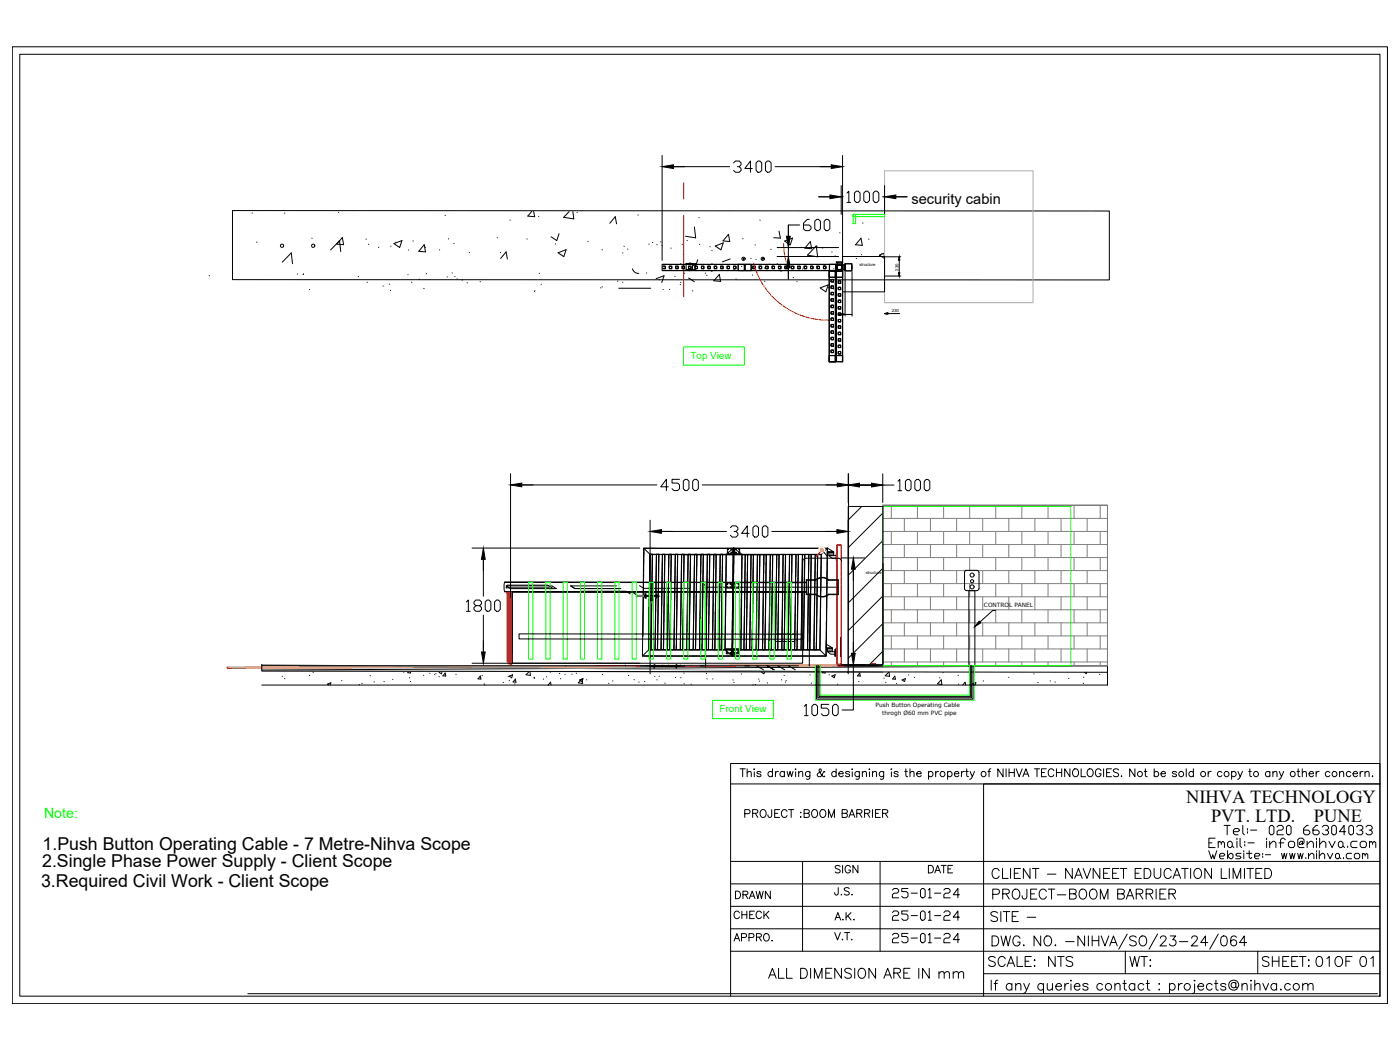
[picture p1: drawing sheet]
<svg xmlns="http://www.w3.org/2000/svg" width="1219mm" height="914mm" viewBox="0 0 1219 914" stroke-linecap="round" stroke-linejoin="round" font-family="sans-serif">
<!-- layer: 0 -->
<g fill="none" stroke="#000" stroke-width=".87">
<path d="M11 41h1197v833h-1197zM17 47h1185v821h-1185zM577 135v92M734 135v92M586 145h49M639 142l1-2h4l1 2v1l-1 2h-2M644 145l1 2v1l-1 2h-4l-1-2M655 147h-6l5-7v10M658 142l2-2h2l1 2v6l-1 2h-2l-2-2zM667 142l1-2h2l2 2v6l-2 2h-2l-1-2zM675 145h49M713 171h10"/>
<path d="M733 162v25M733 171h1M738 168l1-2v10M738 176h3M744 168l2-2h1l2 2v7l-2 1h-1l-2-1zM752 168l2-2h2l1 2v7l-1 1h-2l-2-1zM760 168l2-2h2l1 2v7l-1 1h-2l-2-1zM769 171h1M770 162v25M780 171h10M202 183l764 1v60h-764zM220 185v1"/>
<path d="M248 186h.1M295 185h.1M388 187v1M444 192h.1M463 184l-3 4 6 1-1-5M469 188v1M496 184l-5 5 9 2-1-7M498 190h.1M502 185h1M531 194l5-5 1 6M556 187h.1M605 198l1 9"/>
<path d="M609 189v1M662 192h.1M687 196v10v-10h9M705 191h-2l-3 3v5l1 2h4l1-2v-1l-1-2h-5M711 191h2l1 2v6l-1 2h-2l-1-2v-6zM718 193l1-2h2l2 2v6l-2 2h-2l-1-2zM751 194h1M223 211h1M272 207v1M288 218l8-8 1 9M293 213l5-6 1 6h-6M319 208h.1"/>
<path d="M321 213h.1M330 215v1M340 214v1M343 212l7-3-2 7-5-4M345 211h.1M356 218h.1M360 210h.1M369 213l2 6h-6zM370 215h1M383 218h.1M391 208h.1M395 212h.1"/>
<path d="M409 220h.1M433 207h.1M436 220h.1M441 219l1 7M441 219l-5 6M459 208h.1M484 212h.1M487 204l-2 6-5-4M512 210v1M524 217l1 1M543 214l1 1M547 217h.1"/>
<path d="M565 212v1M568 211h.1M572 213h.1M575 210l1 1M576 214h1M584 216h.1M594 213h.1M597 206l9 1M598 209v1M609 213h.1M618 215h.1M620 218h.1"/>
<path d="M623 214l7-2-2 6zM634 204l2 6h-6zM647 208h.1M658 213h.1M671 217h1M677 216h53M678 201l2 6h-6M683 210l7-3-2 6zM687 216v7M706 210l1 7-6-1 5-6M711 214l1 10-9-2zM712 215h.1"/>
<path d="M716 216h.1M724 219l1 1M731 203h1M750 207l1 7-6-1zM756 208h1M182 240h.1M246 228l8-8 1 10M259 239h.1M264 239h.1M355 239h.1M371 238h1M394 238h.1"/>
<path d="M470 238h.1M486 220l5 4 2-7-7 3M542 220h.1M551 234a5 5 0 0 0 5 4M563 238h.1M577 230h151v6h-151zM577 233v1h1M577 232h2M577 233l1 1M578 230h19M578 235l19 1M578 234h1"/>
<path d="M579 232h.1M579 233v1M579 233h.1M583 234v-1v1M584 234h.1M584 232h-1v1M585 232h-1h1M585 233l-1 1M585 233v1h-1M588 233l1 1M589 233v1M589 232h-1v1"/>
<path d="M589 234h1M589 232h1M590 232h1M590 233v1M591 233v1h-1M593 230h.1M594 232l1 2M595 234h.1M595 221v1M595 232h-1v2h1M596 232h.1M596 233v1"/>
<path d="M596 238h.1M597 230h3M597 236h3M598 229h5v6h-5zM598 230h7M598 230h.1M598 235v-1l7 1M600 232v2M600 230h5M600 236h5M600 236h.1M601 232h-1v2"/>
<path d="M601 232h1M602 233v1h-2M603 230h.1M603 230v5M605 230h3M605 230h1M605 235h1M605 236h3M605 233v1h2M606 231v1M607 232h-2v1M607 232h.1"/>
<path d="M607 233v1M608 226l-2 6-5-3M608 230h6M608 236h6M611 233v1M612 234h.1M612 232h-1v1M613 232h-1h1M613 233l-1 1M613 233v1h-1M614 230h8M614 236h8"/>
<path d="M614 238h.1M615 240h1M617 232v2M619 233v1h-2M619 233h.1M619 232h-3v2h1M620 236v1M620 230h.1M622 233v1h1M622 230h6M622 236h6M623 232h-1v1"/>
<path d="M624 232h.1M624 233v1M626 239l2 6h-6l5-6M628 233v1h1M628 230h2M628 236h2M629 232h-1v1M629 232h1M630 233l-1 1M630 233h.1M630 230h6M630 236h6"/>
<path d="M633 232l1 2M635 233v1h-1M635 233h.1M635 232h-2v2h1M636 230h37M636 236h37M636 225l-7 3M639 233v1M639 235h.1M640 232h-1v1M640 232h1M641 233v1h-1"/>
<path d="M643 230h5v6h-5zM643 235v1M643 230v1M643 231v2M643 233v2M646 232h.1M647 225h1M647 225v1M648 231h.1M648 230v1M648 235v1M648 231v2"/>
<path d="M648 233v2M649 230h5v6h-5zM649 235v1M649 230v1M649 231v2M649 233v2M654 230v1M654 225h.1M654 235v1M654 231v2M654 233v2M655 239v1"/>
<path d="M656 232v2M658 233v1h-2M658 233h.1M658 232h-3v2h1M658 226h1M663 232h-2v1M663 232h.1M663 233v1h-2v-1M664 225h1M664 225v1M666 233h.1M667 232v2"/>
<path d="M667 234h1M668 232h-1v2M669 232h-1h1M669 233v1h-1M670 230h.1M672 232v2h1M673 232h.1M673 234h1M674 230h13M674 236h13M674 232h-2v2h1M674 232h1"/>
<path d="M674 233v1M674 233h.1M675 233l-1 1M677 223h53M677 230h.1M678 232v2h2v-1M679 232h-1v2h2v-1M680 232h.1M680 236h.1M683 233h.1M684 232v2M684 234h1"/>
<path d="M685 232h-2v2h1M686 232h-1h1M686 233v1h-1M687 233v10M688 230h4M688 236h4M689 232v2h1M690 234h1M691 232h-2v2h1M691 232h.1M691 233v1M692 230h3"/>
<path d="M692 236h3M695 232v2M696 230h5M696 236h5M696 232h.1M696 232h1M697 233v1h-1M699 234h.1M700 232v2h1M701 234h1M701 230h8M701 236h8"/>
<path d="M702 232h-2v2h1M702 232h1M702 233v1M703 233v1h-1M706 232v2h1M707 234h.1M707 232h-1v2h1M708 232h.1M708 233v1M708 233h.1M709 230h8M709 236h8"/>
<path d="M712 232v2M712 232h-1v2h1M712 234h1M712 232h1M714 232h-1h1M714 233l-1 1M714 233v1h-1M717 232l1 2M717 230h11v5h7M718 231h.1M718 234h1M719 232h-2v2h1"/>
<path d="M719 232h.1M719 233v1M722 236h6v6h-6zM722 236v79h6M722 230h6v6h-6zM722 236v9M722 235l1 1M722 231v2M722 233v2M723 236l-1 1M723 230l-1 1M723 236l4 1"/>
<path d="M726 234h.1M727 223h.1M727 236v9M728 235l-11 1M728 230v1M728 231v2M728 233v2M728 236v79M728 235v1M728 231h7M728 236h6v6h-6zM728 228h6v1h-6z"/>
<path d="M729 236v9M729 236h.1M729 236v1M729 229v7h5v9M729 230h4M729 231h5v4M729 236h2M731 236h3M733 229v7M734 223h36v31h-36zM734 236h-6v79M734 236v79"/>
<path d="M735 230h1v6h-1zM736 230h6v6h-6zM736 237v38M742 231v3M742 237v38M746 225h.1M750 222h.1M768 221h.1M769 222h1M770 220l-4 2 4 3M771 224h14M783 238h1l-1 2z"/>
<path d="M783 224l1 2h-1zM783 226v12M269 252h1M312 241h.1M320 246h.1M334 249h.1M339 247v1M340 253h.1M358 246h1M365 243h.1M369 251h.1M389 241h1"/>
<path d="M396 241h.1M398 243h.1M402 244h1M407 246h.1M418 245h.1M466 253l-1 1M471 248h.1M523 251h.1M524 250h1M538 245h.1M539 251h28M542 246h.1"/>
<path d="M571 243l7-3-2 6M574 244h.1M577 252h1M583 252h.1M588 241h.1M592 248h1M593 246h.1M600 242l5 3M603 253h.1M641 243h.1M666 245h.1M691 242h.1"/>
<path d="M694 245h.1M714 251l7-3-2 6-5-3M722 250v1M722 241h1M722 245v6M722 251v2M722 253v6M722 259v8M723 241h4M724 244v2M724 251h.1M724 256v1v-1"/>
<path d="M724 250h.1M724 255v1M724 244v1M724 243v1M724 244h.1M724 249v1M724 255h.1M724 243h2v1h-2M724 249h2v1v-1h-2M724 255h2h-2M724 245h2M724 251h2"/>
<path d="M726 244v2h-2M726 250v1h-2M726 255v2h-2M726 251v1M727 245v6M727 251v2M727 253v6M727 259v8M729 241h.1M729 245v6M729 251v2M729 253v6"/>
<path d="M729 259v8M729 241h2M730 246v1h1M730 252h1M730 252v-2h1l-1 2M730 257l1 1M730 245v1M730 257h.1M730 246l1 1M731 245h-1M731 256h-1M731 245h1"/>
<path d="M731 256h1M731 250h.1M731 241h2M732 250v2M732 245v2h-1M732 252h-1M732 257v1h-1M734 241h-1M734 245v6M734 251v2M734 253v6M734 259v8"/>
<path d="M771 240h14M722 267v13M724 267v1M724 273v1M724 279h.1M724 266v1M724 272v1M724 278h.1M724 273h.1M724 260v2v-2M724 266h.1M724 271v1"/>
<path d="M724 277h.1M724 260h2v1M724 266h2h-2M724 271h2v1v-1h-2M724 277h2h-2M724 268h2M724 273h2M726 261v1h-2M726 266v2h-2M726 272v2h-2M726 278v1h-2M727 267v13"/>
<path d="M729 267v13M730 263v1h1M730 274l1 1M730 273h1h-1M730 280h1M730 279l1-1-1 1M730 262v1M730 273v1M730 279v1M730 263h1M730 273v1h3M731 261h-1v1"/>
<path d="M731 261l-1 1M731 269v-2h-1v2h1M731 261h1v1M731 267h.1M731 273h.1M731 278h.1M732 267v2h-1M732 273h.1M732 278v1M732 262v1h-1M732 273v2h-1M732 279v1h-1"/>
<path d="M732 262v2h-1M733 273l3 1h-3zM734 267v13M736 274h6M770 273h3v1zM773 273h11M722 281v34M724 284v1M724 290h.1M724 295v1v-1M724 283v1M724 289v1"/>
<path d="M724 282v1M724 283h.1M724 288v1M724 294v1M724 299v1M724 282h2v1h-2M724 288h2v1v-1h-2M724 294h2M724 299h2v1l-2-1M724 285h2M724 290h2M726 283v2h-2"/>
<path d="M726 289v1h-2M726 294v2h-2M727 281v34h-4M729 281v7M729 289v7M729 297v7M730 291v1h1M730 291v-2h1l-1 2M730 297h1M730 295h1h-1M730 296h.1M730 291h1"/>
<path d="M731 284h-1v2h1v-2M731 284h1v2h-1M731 284h1v2M731 289h.1M731 295h.1M732 289v3h-1M732 289v2h-1M732 295h.1M732 296v1h-1M734 281v7M734 289v7M734 297v7"/>
<path d="M722 310h6v5h-6zM722 314l1 1M723 310h-1M723 310h4M724 301v1M724 306v1M724 300v1M724 306h.1M724 301h.1M724 305v1M724 305h2v1v-1h-2M724 301h2"/>
<path d="M724 307h2M726 300v2h-2M726 306v1h-2M728 310h6v5h-6zM729 314v1M729 305v10M729 310h.1M729 310h2M729 315h2M730 302l1 1-1-1M730 306h1v2h-1zM730 301v1"/>
<path d="M731 301h-1M731 301h1M731 306h.1M731 310h2M732 306v2h-1M732 306v2M732 301v2M732 301v2h-1M733 310h1M734 305v10h-3M445 413v107M592 417h-7v4h5l2 1v4l-2 1h-3l-2-1"/>
<path d="M597 417h1l2 2v7l-2 1h-1l-2-1v-7zM603 419l2-2h1l2 2v7l-2 1h-1l-2-1zM739 413v25M739 413v118M769 413v25M782 419l2-1v9M790 418h2l1 1v7l-1 1h-2l-2-1v-7zM798 418h2l2 1v7l-2 1h-2l-1-1v-7zM806 418h2l2 1v7l-2 1h-2l-1-1v-7zM454 422h118M582 424h-7l5-7v10M612 422h117"/>
<path d="M748 422h11M769 422h10M782 427h3M566 453v134M636 460l2-2h3l2 2v1l-2 2h-2M656 460l1-2h2l2 2v6l-2 2h-2l-1-2zM664 460l1-2h2l2 2v6l-2 2h-2l-1-2zM739 441h30v138h-30zM739 453v134M750 441l-11 12M769 447l-30 30M411 477h146"/>
<path d="M561 477h160l-1 94h-161zM561 477l5 6M561 478v4M561 478h.1M561 478h9M570 478h2M572 478h6M576 463h57M578 478h8M586 478h8M594 478h5M600 478h7"/>
<path d="M608 478h5M614 478h1M616 478h5M622 478h7M630 478h7M638 478h5M638 480h2M638 479h2M638 479h2v-1h-7v4h5M638 480h2v1h-2M639 478v1M639 480h-1"/>
<path d="M639 477l-1 94zM639 477h.1M639 477v1M639 478l7 5v2M639 477l-6 6M639 478v5M640 478h4v4h-4zM641 463l2 1v2l-2 2h-3l-2-2M643 478h8M651 478h8M652 464h-6l5-6v10M659 478h14"/>
<path d="M672 463h57M673 478h8M681 478h6M687 478h2M689 478h6M695 478h8M703 478h6M709 478h2M711 478h6M717 478h3v2M721 477l-6 6M769 471l-30 30"/>
<path d="M421 487v32M561 499v5M561 494v1M561 496v2M561 491v2M561 493h.1M561 485v5M561 490v1M561 482v3M561 482h.1M566 497v5M566 497h.1"/>
<path d="M566 487v2M566 489v7M566 483h2l-1 83h-2zM566 497v9M566 490h.1M566 485h.1M566 483h149l-1 83h-149zM566 483h.1M568 498v7M568 493v5M568 490v3M568 486v3"/>
<path d="M568 483v3M571 499v7M572 483h2l-1 83h-3zM572 492l-1 7M572 487v2M572 490v1M572 491v1M572 486v1M572 483v1M572 484v2M572 483h.1M573 500v6"/>
<path d="M574 490v6M574 496v3M574 499l-1 1M574 483v6M575 483h-9M575 483h6M577 483h2l-1 83h-2zM577 491v5M577 496v9M577 483v8M577 483h.1M579 489v7"/>
<path d="M579 496v2M579 498v7M579 483v5M581 483h2M582 496v5M582 483h3l-2 83h-2zM582 483v13M583 483h-1M583 483h14M584 495v1M584 496v6M584 488v7"/>
<path d="M584 483v4M584 488h.1M588 494v2M588 496v12M588 483h2l-1 83h-2zM588 486v7M588 493v1M588 483v3M588 486h.1M588 483h.1M590 494v2M590 496v5"/>
<path d="M590 494h.1M590 483v11M594 483h2l-1 83h-3zM594 490v6M594 496l-1 11M594 483v7M594 483h.1M595 483h83M595 496v9M596 491l-1 5M596 484v7M596 483h.1"/>
<path d="M596 483v1M597 483h5M599 483h2l-1 83h-2zM599 490v6M599 496h.1M599 497v7M599 483v6M600 483h-1M601 496v9M601 483v6M601 490v6M603 483h2"/>
<path d="M605 493v3M605 496v7M605 483h2l-1 83h-2zM605 483h5M605 486v7M605 483v3M605 486h.1M605 483h.1M607 494v2M607 496l-1 12M607 487v7M607 483v3"/>
<path d="M607 486v1M610 483h3l-2 83h-2zM610 493v3M610 496v11M611 483v2M611 485l-1 8M611 483h7M611 483h.1M612 493v3M612 496v4M612 493h.1M612 486v7"/>
<path d="M612 483v3M616 499v7M616 483h2l-1 83h-2zM616 496v3M616 483v13M616 483h.1M618 497v17M618 496v1M618 483v6M618 490v6M619 483h7M621 496v14"/>
<path d="M622 483h2l-1 83h-3zM622 489v6M622 496h-1M622 483v5M622 488h.1M622 483h.1M623 497v6M624 496h-1M624 483v5M624 489v7M627 483h13M627 495v1"/>
<path d="M627 496v6M627 483h2l-1 83h-2zM627 494v1M627 483v2M627 485v9M628 483h-1M629 493v3M629 496v14M629 493h.1M629 486v7M629 483v3M632 483l-1 83"/>
<path d="M632 493v9M632 484v1M632 485v3M632 488v5M633 484h-1M638 481h2M638 482h2M638 499v5M638 496v3M638 480v11M638 491v5M639 500v4"/>
<path d="M639 492v4M639 496v4M639 483v9M640 483h8M646 496v6M646 487v1M646 488v5M646 493v2M646 495v1M646 485v2M646 483l-1 83M648 483h6"/>
<path d="M649 498v4M649 483h2l-1 83h-2zM649 491v3M649 494v4M649 484v4M649 488v2M649 490v1M649 483h.1M650 483h1M651 494v8M651 484v4M651 488v3"/>
<path d="M651 491v3M651 484h.1M654 496v6M654 483h2l-1 83h-2zM654 487v1M654 488v6M654 494v2M654 484v2M654 486h.1M654 483h8M654 483h.1M655 483h1v3"/>
<path d="M656 495v6M656 494h.1M656 487v1M656 488v6M656 487h.1M659 483h3l-1 83h-3zM659 493v1M659 494v6M660 488v4M660 492l-1 1M660 484v4M660 483h.1"/>
<path d="M660 483h1M661 483l1 5M661 494h.1M661 494v6M662 488v5M662 483h8M665 499v3M665 483h2l-1 83h-2zM665 492v2M665 494v5M665 483h2v5M665 484v4"/>
<path d="M665 488v4M667 497v5M667 490v4M667 494v3M667 490h.1M667 488v2M670 483h6M671 496v6M671 483h2l-1 83h-2zM671 494v2M671 496h.1M671 484v4"/>
<path d="M671 488v6M671 483h.1M671 483h2v5M673 497v5M673 494v3M673 488v6M676 483h2M676 495v7M676 483h3l-2 83h-2zM676 488v6M676 494v1M676 484v4"/>
<path d="M676 488h.1M677 483h-1M677 483h1v5M678 494h.1M678 494v8M678 483h6M678 493h.1M678 488v5M682 499v3M682 483h2l-1 83h-2zM682 494v5M682 484v4"/>
<path d="M682 488v6M682 484h.1M683 483h-1M683 483h1v2M684 500v2M684 494v6M684 486v2M684 488v6M684 485h.1M684 483h8M687 498v4M688 483h2l-1 83h-3z"/>
<path d="M688 494v4M688 484v4M688 488v3M688 491v3M688 484h.1M688 483h.1M688 483h2v5M689 499v3M689 494v5M689 489v5M690 488v1M690 489h-1"/>
<path d="M692 483h6M693 495v7M693 483h2l-1 83h-2zM693 488v6M693 494v1M693 484v4M694 483h-1M694 483h1v5M695 496v6M695 489v5M695 494v2M695 488v1"/>
<path d="M698 483h2M699 495v6M699 483h2l-1 83h-2zM699 487v1M699 488v6M699 494h.1M699 484v2M699 487h.1M699 483h.1M699 483h2M700 483h6M701 495v7"/>
<path d="M701 485v3M701 488v6M701 494h.1M701 495h.1M701 483v2M704 483h3l-2 83h-2zM704 494v8M704 484v4M704 488v6M704 484h.1M705 483h-1M705 483h1"/>
<path d="M706 483h8M706 499v3M706 494v5M706 488v6M706 484v4M706 483v1M710 483h2l-1 83h-2zM710 490v4M710 494v3M710 497v5M710 484v4M710 488v2"/>
<path d="M710 490h.1M710 483h.1M711 483h1v5M712 494v8M712 491v3M712 488v2M712 490v1M714 483h1M715 493v4M715 497v2M715 499v1M715 500h.1"/>
<path d="M715 491v2M715 483v8M717 481l4 4M720 497v5M720 489v5M720 494v3M720 497h.1M720 481v7M720 488v1M720 480v1M721 481h5h-5zM721 481v-4l5 4"/>
<path d="M722 484l3 2h3v-2h-6M722 482h4M726 481h-4v3h3M726 481v3M728 488h.1M728 482h1v6h-1zM729 482h.1M729 488h.1M732 486h21M733 489l-1-2-2-1h-29l-2 3v18M733 499h.1M743 496v73"/>
<path d="M769 495l-30 30M769 490v90M439 507v4v4M441 510h40l3 3h-40zM442 510h35l4 2h-40zM442 516h4v60h-4zM446 516h253v62h-253zM497 510l4 3M505 515h40l4 2M511 516h40l3 2M537 510h-40l4 3h40M557 510l4 2h40"/>
<path d="M560 515v1M560 516v5M560 507v8M560 507h.1M561 504l-1 3M561 519h1M562 517v4zM562 519h4v4h2v-4h3M562 519h9M565 517v4M566 516h-1M566 519v2"/>
<path d="M566 509h.1M566 519h.1M566 502v17M566 507h.1M568 515v6M568 515h.1M568 508v6M568 506v2M568 505h.1M571 517h1v4h-1zM571 511v9M571 506v5"/>
<path d="M571 511h.1M573 507v14M573 507h.1M574 519h-2h2h-2h2M576 513v6M576 519v2M577 505v7M577 512h-1M579 506l-1 14M582 519v2M582 502v17M582 501v1"/>
<path d="M584 517v4M584 510v7M584 517h.1M584 509v1M584 502v7M584 502h.1M588 516v5M588 508v7M588 515v1M590 516v5M590 509v7M590 516h.1"/>
<path d="M590 502v7M590 501v1M593 508v13M593 507v1M595 513v8M595 513h.1M595 505v7M599 519v2M599 518v1M599 504v7M599 511v7M601 519v2"/>
<path d="M601 512v7M601 519h.1M601 505v7M604 511v10M605 504v6M605 510l-1 1M605 503h.1M606 509v12M606 508v1M610 515v6M610 507v7M610 514h.1"/>
<path d="M612 508v13M612 501v7M612 500v1M613 510h.1M614 511h115M614 512v33M616 507v14M616 506h.1M618 515v6M618 514h.1M621 518v3M621 510v7"/>
<path d="M621 517v1M623 511v10M623 504v7M623 504h.1M627 510v11M627 502v7M627 509v1M627 502h.1M629 518v3M629 510v7M629 517v1M629 510h.1"/>
<path d="M632 520v8M632 512v6M632 518v2M632 503v4M632 507v3M632 510v1M632 511v1M632 502v1M637 510h2M637 509h2M637 512h2M637 511h2"/>
<path d="M637 509h2v-1h-6v4h4M637 510h2v1h-2M638 516v5M638 508v8M638 504v3M638 507v1M639 517v4M639 508v8M639 516v1M639 504v4M639 508h.1M639 508h4v4h-4z"/>
<path d="M646 518v2M646 504v3M646 507v3M646 510v8M646 504h.1M646 502v2M649 516v2M649 518l-1 6M649 510v5M649 515v1M649 502v5M649 507v3"/>
<path d="M651 513v3M651 516v2M651 518v5M651 510v3M651 502v8M654 519v5M654 511v5M654 516v2M654 518h.1M654 504v6M654 510h.1M654 511h.1"/>
<path d="M654 502v1M654 503v1M656 512v4M656 516v2M656 518h.1M656 519v5M656 502v8M656 510v1M656 511v1M656 502h.1M659 516v2M659 518v6"/>
<path d="M659 510v6M659 500v2M659 502v5M659 507v3M661 516v2M661 518v5M661 508v2M661 510v6M661 502v6M661 500v2M665 514v2M665 516v2"/>
<path d="M665 518v4M665 510v4M665 502v4M665 506v4M667 515v1M667 516v2M667 518v4M667 510v4M667 514v1M667 502v8M670 511v5M670 516v2"/>
<path d="M670 518v3M671 504v6M671 510h.1M671 511h-1M671 502v1M671 503v1M672 512v4M672 516v2M672 518h.1M672 519v5M672 504v6M672 510v1"/>
<path d="M672 511v1M673 502v2M673 504h-1M676 518h.1M676 518v6M676 510v6M676 516v1M676 517h.1M676 510h.1M676 502v7M678 518v6M678 511v5"/>
<path d="M678 516v1M678 518h.1M678 510h.1M678 502v8M682 516v2M682 518v5M682 510v6M682 516h.1M682 502v4M682 506v4M683 515v1M683 516v2"/>
<path d="M683 518v4M684 507v3M684 510v4M684 514l-1 1M684 502v5M687 513v3M687 516v2M687 518v3M687 510v3M687 513h.1M687 502v8M689 516v2"/>
<path d="M689 518v3M689 513v3M689 510v3M689 502v8M693 520v4M693 512v4M693 516v2M693 518v2M693 503v7M693 510v2M693 502h.1M695 518v6"/>
<path d="M695 511v5M695 516v1M695 518h.1M695 503v7M695 510h.1M695 502h.1M695 503h.1M698 516v2M698 518v5M698 509v1M698 510v6M698 516h.1"/>
<path d="M699 502h.1M699 502v6M699 508l-1 1M700 517v1M700 518v6M700 510v6M700 516h.1M700 516v1M700 503v7M701 502h-1M702 515h-263l263 1M702 507h-263h263"/>
<path d="M703 505h8a8 8 0 0 1 11 0h8v12h-8a8 8 0 0 1-11 0h-8zM704 515v1M704 516v2M704 518v4M704 508v2M704 510v5M704 502v6M705 517v63M706 516v2M706 518v6M706 513v3M706 506v4"/>
<path d="M706 510v3M706 502v4M709 520v4M710 512v4M710 516v2M710 518l-1 2M710 510v2M710 512h.1M710 502v8M710 518a9 9 0 0 0 12 0M710 518h-8v-13h8a9 9 0 0 1 12 0h8v13h-8M712 513v3"/>
<path d="M712 516v2M712 518v2M712 520l-1 4M712 510v3M712 502v8M715 515v6M715 515h.1M715 508v5M715 513v1M715 500v5M715 505v2M715 507v1"/>
<path d="M720 516v2M720 518v4M720 505v5M720 510v3M720 513v3M720 502v3M769 519l-30 30M842 514l-2-1v-15l2-1h9h1l1 2v13l-1 2h-1M842 514h9M844 514v65M845 514h4v65M406 524l2-1v9"/>
<path d="M406 532h3M414 527l-1-1v-2l1-1h4l1 1v2l-1 1h-4l-1 2v2l1 1h4l1-1v-2l-1-2M421 536v32M423 524l1-1h2l1 1v7l-1 1h-2l-1-1zM431 524l1-1h2l2 1v7l-2 1h-2l-1-1zM560 538v8M560 535v3M560 534v1M560 521v2M560 523v10M560 521h.1M565 536v5"/>
<path d="M565 534v2M565 536h.1M565 539v4M565 524v10M565 535v3M565 528v1M565 539h.1M565 534v1M565 524h.1M565 521v2M565 531v1M566 526l-1 1"/>
<path d="M566 521v5M567 521v2zM567 540v2M567 539h.1M567 535v4M567 527v2M567 529v6M567 527h.1M567 523v4M568 522h-1M568 521v1M571 536v4"/>
<path d="M571 535h.1M571 535v1M571 529h.1M571 529v4M571 533v2M571 528h.1M571 521v7M571 521h.1M573 537v6M573 536h.1M573 529v6M573 535v1"/>
<path d="M573 522v4M573 526v2M573 529h.1M573 521h.1M576 534v1M576 535v8M576 527v2M576 529v5M576 521v5M576 526v1M578 535v8M578 528v1"/>
<path d="M578 529v6M578 521h.1M578 521v5M578 526v1M578 527v1M582 534v1M582 535v6M582 526v3M582 529v5M582 521v5M582 526h.1M584 535v7"/>
<path d="M584 534v1M584 529v5M584 521v5M584 526h.1M584 526v3M587 535v5M587 540v3M587 523v3M587 526v3M587 529v1M587 530v5M588 521v1"/>
<path d="M588 523h-1M589 539v4M589 538h.1M589 531v4M589 535v3M589 524v2M589 526v3M589 529v2M590 523l-1 1M590 521v2M593 537v6M593 530v5"/>
<path d="M593 535v1M593 537h.1M593 522v4M593 526v3M593 529h.1M593 521h.1M593 522h.1M595 538v5M595 537h.1M595 530v5M595 535v2M595 523v3"/>
<path d="M595 526v3M595 529h.1M595 530h.1M595 521v1M598 536v7M599 526v3M599 529v6M599 535l-1 1M599 521v5M599 526h.1M600 535v8M601 534l-1 1"/>
<path d="M601 529v5M601 521v5M601 526h.1M601 526v3M604 533v2M604 535v5M604 540v3M604 525v1M604 526v3M604 529v4M604 525h.1M604 521v4"/>
<path d="M606 535v6M606 526v3M606 529v4M606 533v2M606 521v5M610 539v4M610 535v3M610 539h.1M610 522v4M610 526v3M610 529v6M610 521h.1"/>
<path d="M610 522h.1M612 538v5M612 537h.1M612 530v5M612 535v2M612 523v3M612 526v3M612 529h.1M612 530h.1M612 522h.1M612 521v1M615 536v7"/>
<path d="M615 529h.1M615 529v6M615 535v1M615 521v5M615 526v2M615 528h.1M617 537v6M617 536h.1M617 529v6M617 535v1M617 526v3M618 521l-1 5"/>
<path d="M621 535v7M621 527v2M621 529v6M621 521v5M621 526v1M623 535v8M623 526v3M623 529v4M623 533v2M623 525v1M623 521v4M626 539v4"/>
<path d="M627 532v3M627 535v3M627 539h-1M627 524v2M627 526v3M627 529v2M627 531v1M627 521v3M628 540v3M628 539v1M628 535v4M629 525v1"/>
<path d="M629 526v3M629 529l-1 6M629 521v4M632 528v8M632 536v8M632 528h.1M638 533v2M638 535v6M638 524v2M638 526v3M638 529v3M638 532v1"/>
<path d="M638 521v3M638 524h.1M638 535v8M639 525v1M639 526v3M639 529v4M639 533l-1 2M639 521v3M639 524v1M645 537v11M646 521l-1 16M646 520v1"/>
<path d="M648 537v3M648 540v4M648 530v2M648 532v5M648 537h.1M648 524v6M650 538v2M650 540v5M650 537v1M650 530v2M650 532v5M650 523v1"/>
<path d="M650 524v6M651 523h-1M653 540h.1M653 526v6M653 532v8M654 524v1M655 540v1M655 527v5M655 532v8M656 524l-1 2M659 539v1M659 540v6"/>
<path d="M659 532v7M659 525v7M659 532h.1M659 524h.1M659 524v1M661 540h.1M661 532v8M661 523v1M661 524v8M664 536v4M664 540v3M665 532v4"/>
<path d="M665 522v2M665 524v8M666 540v4M667 530v2M667 532l-1 8M667 522v2M667 524v5M667 529v1M667 522h.1M670 540v2M670 532v3M670 535v5"/>
<path d="M670 521v3M670 524v4M670 528v4M672 536v4M672 540v3M672 526v6M672 532v4M672 524v2M676 539v1M676 540v6M676 532v7M676 525v7"/>
<path d="M676 524h.1M676 524v1M678 540v6M678 533v7M678 526v6M678 532h.1M678 532v1M678 524v1M678 525h.1M681 539v1M681 540v6M681 531v1"/>
<path d="M681 532v6M681 538v1M681 524v7M681 531h.1M682 523l-1 1M683 539v1M683 540v6M683 532v7M683 539h.1M683 522v2M683 524v7M683 531v1"/>
<path d="M683 522h.1M687 540v5M687 532v8M687 521v3M687 524v4M687 528v4M689 536v4M689 540v3M689 529v3M689 532v4M689 524v5M689 521v3"/>
<path d="M692 535v5M692 540v1M693 532v2M693 534h-1M693 527v5M693 524v2M694 535v5M694 540v2M695 528v4M695 532v2M695 535h-1M695 524v4"/>
<path d="M698 531v1M698 532v8M698 540h.1M698 524v7M698 531h.1M698 523v1M700 540v6M700 532v8M700 524v7M700 531v1M700 524h.1M704 538v2"/>
<path d="M704 540v5M704 530v2M704 532v5M704 537v1M704 523v1M704 524v6M704 530h.1M704 522v1M706 538v2M706 540v5M706 531v1M706 532v6"/>
<path d="M706 538h.1M706 524v6M706 530v1M709 537v3M709 540v3M709 532v4M709 536v1M709 524v2M709 527v5M711 535v5M711 540v2M711 528v4"/>
<path d="M711 532v2M711 535h.1M711 524v4M714 540v3M715 529v6M715 535l-1 5M715 527v2M715 529h.1M715 521v1M715 522v5M720 532v8M720 540v1"/>
<path d="M720 522v2M720 524v8M720 522h.1M867 532h.1M867 532h-3l-11 10M452 552h247v5l-247-1zM560 552v2M560 546v5M560 546h.1M565 556v9M565 549v1M565 550v1"/>
<path d="M565 551v4M565 544v7M565 548h.1M565 558v1M565 541v1M565 542v1M565 551v7M565 543v1M565 551h.1M565 546h.1M565 543h.1M567 559v6"/>
<path d="M567 554v5M567 547v7M567 542v1M567 543v3M567 547h.1M567 542h.1M571 560h.1M571 553v7M571 548v4M571 552v1M571 546v2M571 541v2"/>
<path d="M571 543v2M571 540v1M573 551v8M573 559v1M573 544v7M573 543v1M576 559v6M576 552v7M576 545v6M576 551h.1M576 551v1M576 543v1"/>
<path d="M576 544h.1M578 560v5M578 550v1M578 551v8M578 559h.1M578 559v1M578 549v1M578 543v6M581 559v6M582 548v3M582 551v4M582 555l-1 4"/>
<path d="M582 543v5M582 541v2M583 559v5M583 549v2M583 551v8M584 543l-1 6M584 542v1M587 555v4M587 559v6M587 551v4M587 543v4M587 547v4"/>
<path d="M589 559v6M589 555v4M589 551v4M589 543v8M593 559v6M593 551v7M593 558v1M593 545v6M593 551h.1M593 543v1M593 544h.1M595 552v7"/>
<path d="M595 559v6M595 545v6M595 551v1M595 543v1M595 545h.1M598 559v6M598 551v8M598 550v1M598 543v7M600 559v6M600 551v7M600 558v1"/>
<path d="M600 551h.1M600 543v8M604 555v4M604 559v6M604 551v3M604 543v8M606 555v4M606 559v6M606 548v3M606 551v4M606 541v2M606 543v5"/>
<path d="M609 554v5M609 559v6M610 547v4M610 551v2M610 554h-1M610 543v3M610 546h.1M611 559v2M611 554v5M611 547v4M611 551v3M612 543v3"/>
<path d="M612 547h-1M614 546v33M615 550v1M615 551v8M615 559v1M615 560h.1M615 543v7M617 559v6M617 551v8M617 551h.1M617 544v7M617 543v1"/>
<path d="M621 557v2M621 559l-1 6M621 550v1M621 551v6M621 543v6M621 549v1M621 542v1M623 558v1M623 559v6M623 557v1M623 550v1M623 551v6"/>
<path d="M623 543v7M623 550h.1M626 556v3M626 559v5M626 547v4M626 551v5M626 543v3M626 546h.1M628 559v6M628 554v5M628 547v4M628 551v3"/>
<path d="M628 543v3M628 547h.1M632 553v9M632 545v3M632 548v5M632 553h.1M632 544v1M638 549v2M638 551v8M638 559l-1 9M638 541v2M638 543v6"/>
<path d="M638 553v6M638 559v1M638 545v6M638 551v1M638 552h.1M638 543v1M638 544h.1M645 556v6M645 548v8M645 548h.1M648 552v2M648 554v8"/>
<path d="M648 545v1M648 546v2M648 548v3M648 552h.1M648 544v1M650 553v1M650 554v6M650 552v1M650 545v1M650 546v2M650 548v4M650 545h.1"/>
<path d="M653 557v5M653 548v6M653 554v3M653 540v6M653 546v2M655 555v7M655 548v6M655 554v1M655 541v5M655 546v2M655 548h.1M659 554v7"/>
<path d="M659 548v6M659 554h.1M659 546v2M661 555v7M661 548v6M661 554v1M661 540v6M661 546v2M664 553v1M664 554v8M664 544v2M664 546v2"/>
<path d="M664 548v5M664 543h.1M666 559v3M666 552v2M666 554v4M666 559h.1M666 544v2M666 546v2M666 548v3M670 557v5M670 554v3M670 543v3"/>
<path d="M670 546v2M670 548v6M672 557v5M672 554v3M672 544v2M672 546v2M672 548v6M672 543h.1M675 552h17v7h-17zM675 556v6M675 549v5M675 554v2"/>
<path d="M676 546v2M676 548l-1 1M677 555v7M677 554v1M677 548v6M677 554h.1M678 546v1M678 547l-1 1M681 553v1M681 554v6M681 546v2M681 548v5"/>
<path d="M681 553h.1M683 554v7M683 547v1M683 548v6M683 546v1M683 546h.1M687 560v2M687 553v1M687 554v5M687 545v1M687 546v2M687 548v4"/>
<path d="M687 552v1M687 545h.1M689 551v3M689 554v6M689 548v2M689 543v3M689 546v2M692 556v6M692 554v2M692 542v4M692 546v2M692 548v6"/>
<path d="M692 542h.1M694 557v5M694 554v3M694 546v2M694 548v6M694 542v4M698 548v6M698 554v1M698 555v7M698 541v5M698 546v2M698 548h.1"/>
<path d="M698 540v1M700 556v6M700 546v2M700 548v6M700 554v2M700 546h.1M703 554v5M703 559v3M704 545v1M704 546v2M704 548l-1 6M705 554v6"/>
<path d="M705 546v2M705 548v6M706 545l-1 1M709 559v3M709 552v2M709 554v4M709 544v2M709 546v2M709 548v3M709 544h.1M711 559v3M711 552v2"/>
<path d="M711 554v5M711 542v4M711 546v2M711 548v3M711 552h.1M714 557v2M714 559v2M714 547v4M714 551v3M714 554v2M714 543v4M719 558v4"/>
<path d="M720 554v4M720 542v4M720 546v2M720 548v1M720 549v5M720 541h.1M732 555v5M732 560v1M769 543l-30 30M228 579v5l736 1v-5M228 580h467M411 578h146"/>
<path d="M544 579v1M561 571h5M565 566h.1M565 564v2M565 563h.1M565 565h2M565 565h.1M565 566l-6 5M565 566h3M566 580h26v1M566 579v1M567 571h6"/>
<path d="M567 565h.1M568 566h8M569 580v1M569 579v1M570 579v3M570 579v2M570 580v1M571 565v1M571 563v2M571 565h.1M571 560v2M571 562h.1"/>
<path d="M571 579v1M571 566h1M573 565l-1 1M573 561v4M573 565h.1M573 561h.1M573 571h6M576 565v1M576 565h.1M576 566h6M576 566h1M577 580v1"/>
<path d="M577 579v1M578 565l-1 1M578 565h.1M579 571h8M581 565l1 1M581 565h.1M582 580v1M582 566h2M582 566h1M582 579v1M583 565v1M583 564v1"/>
<path d="M583 565h.1M584 566h6M587 571h8M587 565v1M587 565h.1M587 566h1M588 580v1M588 579v1M589 579v3M589 565v1M589 565h.1M589 579v2"/>
<path d="M590 580v1M590 566h8M590 579v1M593 565v1M593 565h.1M593 579v1M593 566h1M595 565l-1 1M595 565h.1M595 571h5M598 566h8M598 565v1"/>
<path d="M598 565h.1M599 566h.1M600 565v1M600 565h.1M601 571h7M604 565v1M604 565h.1M604 566h1M606 565l-1 1M606 565h.1M606 566h5M609 571h7"/>
<path d="M609 565l1 1M609 565h.1M610 566h1M611 565v1M611 562v3M611 565h.1M611 561v1M612 566h7M615 565v1M615 561v4M615 565h.1M617 571h5"/>
<path d="M617 565l-2 1M617 565h.1M620 566h7M620 565l1 1M620 565h.1M622 565v1M623 571h7M623 565h-1M626 565v1M626 564v1M626 565h.1M627 566h.1"/>
<path d="M628 566h5M628 565v1M628 565h.1M631 571h7M632 562v4l5 5M633 566h2M636 566h5M637 567h2M637 569h2M637 568h2M637 566h2v-1h-7v4h5M637 567h2v1h-2"/>
<path d="M637 571h1M637 568v2M637 568h.1M638 571h.1M638 569v1M638 561v8M638 561h.1M639 571h5M639 565h4v4h-4zM641 566h8M644 571h2M645 565v1l-7 5"/>
<path d="M645 565h.1M645 562v2M647 571h5M648 565v1M648 562v3M649 566h6M650 565l-2 1M650 560v2M650 562v3M652 571h8M653 565v1M653 565h.1"/>
<path d="M653 562v3M653 566h1M655 565v1M655 563v2M655 562v1M655 566h2M657 566h6M659 565v1M659 562v3M659 561v1M659 580l6 3M659 566h1"/>
<path d="M660 571h6M660 565v1M660 562v3M661 562h-1M663 566h8M664 565v1M664 562v3M665 566h.1M665 566h1M666 565v1M666 562v3M666 571h2"/>
<path d="M668 571h6M670 565h2M670 565h.1M670 562v3M671 566h6M672 565h.1M672 562v3M674 571h8M675 565l1 1M675 562v3M676 566h1M677 566h2"/>
<path d="M677 565v1M677 562v3M677 580l6 3M679 566h6M681 565v1M681 561v1M681 562v3M681 560v1M681 566h1M682 571h6M683 565v1M683 561v1"/>
<path d="M683 562v3M683 561h.1M685 566h8M687 565h1M687 562v3M687 580l6 3M688 571h2M688 561v1M688 562v3M689 560l-1 1M690 571h6M692 565l1 1"/>
<path d="M692 562v3M693 566h6M694 565l-1 1M694 562v3M696 571h8M698 565v1M698 562v3M698 566h1M699 566h2M700 565l-1 1M700 562v3M701 566h6"/>
<path d="M703 565l1 1M703 562v3M704 566h1M704 571h6M705 565v1M705 560v2M705 562v3M707 566h7M709 565l1 1M709 562v3M710 571h2M711 565l-1 1"/>
<path d="M711 562v3M711 580v29h136v-29M712 571h6M712 580v28h134v-28M713 580v26h132v-26M714 566l6 5M714 566h.1M714 562v3M714 565v1M714 561v1M718 571h1M719 571h.1"/>
<path d="M719 567v3M719 570v1M719 562v4M719 566h.1M720 564h5v1h-5zM720 564v-3l5 3M721 568l2 2h4v-2h-6M721 566h4M725 565h-4v3h2M725 565v3M727 566h1v5h-1zM727 571h.1"/>
<path d="M728 566h.1M728 571h.1M730 580h44M732 571v1M732 563v5M732 568v3M732 561v2M732 563h.1M732 579h21M732 572h1M743 579v39h-10M769 567l-12 12"/>
<path d="M964 580l-736 4M964 580v17h-736M246 589h.1M248 591h.1M269 588h1M273 585v1M286 597l-1-1 3-1-1 2M298 593h.1M313 596h.1M315 595h.1M322 588l1 1M326 594h.1"/>
<path d="M334 593l1 1M342 592h.1M352 585h.1M356 585l-1 1h3l-1-1M357 590h.1M357 593l1 1M369 588h.1M374 586h.1M378 587h1M380 587h.1M382 585l2 2 1-2M382 589h1"/>
<path d="M388 586v3h-2zM397 587h.1M418 589l1 2h-3zM420 588h.1M422 595v1M422 596v1M438 594h.1M442 589h1M443 589l3-1v2zM443 592l1 1M448 596h1M449 591v3h-2z"/>
<path d="M460 585l-2 3h4v-3M465 590h.1M465 591h.1M473 591v1M476 589h.1M478 597l1-3 1 3M479 585h.1M487 586v1M488 591h.1M492 587h.1M498 587h.1M502 586h.1"/>
<path d="M505 592l3-1-1 3zM507 591v4h-3zM511 592h.1M525 587h.1M530 595h.1M534 593h.1M547 588h1M552 592h.1M556 594h1M561 593l1 1M567 581h25M570 589h.1"/>
<path d="M572 592h.1M574 589h.1M579 595h.1M588 590h.1M593 590h.1M596 586h.1M596 595v1M602 596h.1M615 586v1M616 591h.1M621 591h.1M638 592h1"/>
<path d="M639 594h.1M645 587h1M656 596h.1M658 596h.1M661 591v1M661 593h.1M663 585l2 2M666 585l-1 2M668 595h1M674 583l-6-3 6 3M681 592h.1M683 588h.1"/>
<path d="M684 594h.1M685 592v1M705 588h1M707 595h.1M711 589h1M717 585l-1 1h3l-1-1M722 588h.1M724 589l3-1-1 2zM729 596h1M738 585v1M748 593v1M749 586v3h-2z"/>
<path d="M770 590v1M771 594h1M774 585l-3 4h4l-1-4M779 589l1 3-3-1zM781 595h.1M786 592l3-1-1 3zM791 588h.1M796 590h.1M818 590h1M820 592v4h-4zM821 586h.1M834 588h1"/>
<path d="M835 596h.1M838 597l2-3 1 3M848 597l-1-1 3-2-1 3M856 593h.1M878 590h1M900 587h.1M904 594v1M915 593h.1M919 594h.1M931 591h.1M943 595h1M944 590h.1"/>
<path d="M944 585l2 2v-2M958 587h.1M701 615l1-2v10M709 613h1l2 2v7l-2 1h-1l-2-1v-7zM722 613h-7v4h5l2 1v4l-2 1h-3l-2-1M727 613h1l2 2v7l-2 1h-1l-2-1v-7zM701 623h3M636 683v185M636 750h566M699 750v78M766 750v78M636 770h566"/>
<path d="M636 789h566M636 809h566M636 828h566M980 828v20M1095 828v20M857 848h345M216 865h984M857 868v-185h345h-566v-18h566v203"/>
<circle cx="246" cy="214" r="1.4"/>
<circle cx="273" cy="214" r="1.4"/>
<circle cx="648" cy="225" r="1.4"/>
<circle cx="648" cy="225" r=".3"/>
<circle cx="664" cy="225" r="1.4"/>
<circle cx="664" cy="225" r=".3"/>
<circle cx="731" cy="233" r="2.1"/>
<circle cx="634" cy="478" r=".3"/>
<circle cx="637" cy="478" r=".4"/>
<circle cx="641" cy="478" r=".4"/>
<circle cx="644" cy="478" r=".4"/>
<circle cx="634" cy="481" r=".4"/>
<circle cx="637" cy="481" r=".4"/>
<circle cx="641" cy="481" r=".4"/>
<circle cx="644" cy="481" r=".4"/>
<circle cx="633" cy="509" r=".4"/>
<circle cx="633" cy="511" r=".4"/>
<circle cx="636" cy="509" r=".4"/>
<circle cx="636" cy="511" r=".4"/>
<circle cx="640" cy="509" r=".4"/>
<circle cx="640" cy="511" r=".4"/>
<circle cx="643" cy="509" r=".4"/>
<circle cx="643" cy="511" r=".4"/>
<circle cx="847" cy="511" r="1.8"/>
<circle cx="847" cy="501" r="1.8"/>
<circle cx="847" cy="506" r="1.4"/>
<circle cx="633" cy="566" r=".4"/>
<circle cx="633" cy="569" r=".4"/>
<circle cx="636" cy="569" r=".3"/>
<circle cx="636" cy="566" r=".3"/>
<circle cx="640" cy="566" r=".3"/>
<circle cx="640" cy="569" r=".3"/>
<circle cx="643" cy="566" r=".4"/>
<circle cx="643" cy="569" r=".4"/>
</g>
<g fill="none" stroke="#808080" stroke-width=".87">
<path d="M769 440h195v140h-195zM788 440h.1M810 440h.1M833 440h.1M856 440h.1M879 440h.1M901 440h.1M924 440h.1M947 440h.1M769 440h195M769 451h195M776 440v11"/>
<path d="M788 451v12M799 440v11M810 451v12M822 440v11M833 451v12M844 440v11M856 451v12M867 440v11M879 451v12M890 440v11M901 451v12M913 440v11"/>
<path d="M924 451v12M935 440v11M947 451v12M958 440v11M769 463h195M769 474h195M776 463v11M788 474v12M799 463v11M810 474v12M822 463v11M833 474v12"/>
<path d="M844 463v11M856 474v12M867 463v11M879 474v12M890 463v11M901 474v12M913 463v11M924 474v12M935 463v11M947 474v12M958 463v11M769 486h195"/>
<path d="M769 497h195M776 486v11M788 497v11M799 486v11M810 497v11M822 486v11M833 497v11M844 486v11M856 497v11M867 486v11M879 497v11M890 486v11"/>
<path d="M901 497v11M913 486v11M924 497v11M935 486v11M947 497v11M958 486v11M769 508h195M769 520h195M776 508v12M788 520v11M799 508v12M810 520v11"/>
<path d="M822 508v12M833 520v11M844 508v12M856 520v11M867 508v12M879 520v11M890 508v12M901 520v11M913 508v12M924 520v11M935 508v12M947 520v11"/>
<path d="M958 508v12M769 531h195M776 531v11M799 531v11M822 531v11M844 531v11M867 531v11M890 531v11M913 531v11M935 531v11M958 531v11M769 542h195"/>
<path d="M769 554h195M776 554v11M788 542v12M799 554v11M810 542v12M822 554v11M833 542v12M844 554v11M856 542v12M867 554v11M879 542v12M890 554v11"/>
<path d="M901 542v12M913 554v11M924 542v12M935 554v11M947 542v12M958 554v11M769 565h195M769 576h195M776 576v4M788 565v11M799 576v4M810 565v11"/>
<path d="M822 576v4M833 565v11M844 576v4M856 565v11M867 576v4M879 565v11M890 576v4M901 565v11M913 576v4M924 565v11M935 576v4M947 565v11"/>
<path d="M958 576v4"/>
</g>
<path d="M198 581l543-2v1l-543 2z" fill="none" stroke="#cd6928" stroke-width=".87"/>
<path d="M228 579l541 6-541-1z" fill="none" stroke="#939598" stroke-width=".87"/>
<g fill="none" stroke="#f00" stroke-width=".87">
<path d="M595 159v14M595 188v71M682 212l1 3M683 216v1M683 217v4M656 229l1 4M658 233v1M658 235l1 3M660 239h.1M683 222h.1M683 223l1 4M684 227l1 1"/>
<path d="M660 240l2 3M662 244l1 1M663 245l2 3M665 249h.1M666 250l2 3M668 253l1 1M669 254l3 3M672 258h1M673 259l3 2M676 262h1M677 263l3 2M680 265l1 1"/>
<path d="M682 266l3 2M685 269h1M686 269l3 2M690 271l1 1M691 272l4 2M695 274h1M697 274l3 1M701 276h.1M702 276l3 1M706 277h1M708 277l3 1M712 278h.1"/>
<path d="M713 278l4 1M717 279h1M719 279h3M729 475h4v103h-4zM729 475v26M729 475h.1M730 475h3v26M714 481l-3 4M729 501v5M729 506v3M729 509v6M729 515v8"/>
<path d="M733 501v5M733 506v3M733 509v6M733 515v8M729 523v8M729 531v8M729 539v14M733 523v8M733 531v8M733 539v14M729 553v8M733 553v8"/>
<path d="M729 561v8M729 569v5M729 575v3M730 579h9v1h-9zM733 561v8M733 569v5M733 575v3M759 578h.1M763 578h-3"/>
</g>
<g fill="#000" stroke="#000" stroke-width=".87">
<path d="M577 145l9-2v4zM724 143l10 2-10 2zM723 170l10 1-10 2zM770 171l10-1v3zM685 206h3l-1 10zM687 223l1 10h-3zM783 238h1l-1 2zM783 224l1 2h-1zM445 422l9-1v3zM729 421l10 1-10 2zM739 422l9-1v3zM759 421l10 1-10 2z"/>
<path d="M566 463l10-2v3zM729 461l10 2-10 1zM421 477l2 10h-4zM743 486l2 10h-4zM614 511l1 1zM853 541l1 1-5 4zM419 568h4l-2 10zM614 579v1zM741 569h4l-2 10z"/>
<path d="M733 273l3 1h-3zM733 274h3z"/>
<path d="M770 273h3zM770 273l3 1z"/>
</g>
<path d="M567 521v2v-2zM567 521v2z" fill="#bababa" stroke="#bababa" stroke-width=".87"/>
<path d="M567 521v2z" fill="none" stroke="#bababa" stroke-width=".87"/>
<g fill="#767676" stroke="#767676" stroke-width=".87">
<path d="M554 519h8z"/>
<path d="M562 517v2v-2zM562 517v2z"/>
<path d="M571 517l1 2v-2zM571 517l1 2h-1z"/>
<path d="M554 519h8zM554 519h8h-8z"/>
<path d="M572 519h2zM572 519h2h-2z"/>
<path d="M571 519h1zM571 519h1h-1z"/>
<path d="M562 519h9zM562 519h9h-9z"/>
<path d="M566 519l2 2v-2zM566 519l2 2h-2z"/>
<path d="M571 519l1 2v-2zM571 519l1 2h-1z"/>
<path d="M562 519v2v-2zM562 519v2z"/>
<path d="M567 521l1 2v-2zM567 521l1 2h-1z"/>
<path d="M566 521l1 2v-2zM566 521l1 2h-1z"/>
<path d="M566 523h2zM566 523h2z"/>
</g>
<g fill="none" stroke="#767676" stroke-width=".87">
<path d="M554 519h8zM554 519h8h-8M554 519h8h-8zM562 517v2zM562 519h.1M562 519v2zM562 519h9h-9zM566 519h2v2zM566 519l2 2h-2zM571 517h1v2zM571 517l1 2h-1zM571 519h1h-1z"/>
<path d="M571 519h1v2zM571 519l1 2h-1zM572 519h2zM572 519h2h-2zM566 521h1v2zM566 521l1 2h-1zM566 523h2zM567 521h1v2zM567 521l1 2h-1z"/>
</g>
<g fill="#f00" stroke="#f00" stroke-width=".87">
<path d="M442 516l4 60v-60zM442 516l4 60h-4z"/>
<path d="M443 576l2 2v-2zM443 576l2 2h-2z"/>
</g>
<g fill="none" stroke="#0f0" stroke-width=".87">
<path d="M743 187h2v8h-2zM743 187h27v2h-27zM595 302h53v16h-53zM769 441h163v139h-163zM460 507h4v67h-4zM475 507h4v67h-4zM490 507h4v67h-4zM505 507h4v67h-4zM520 507h4v67h-4zM535 507h4v67h-4zM550 507h4v67h-4zM565 507h4v67h-4z"/>
<path d="M580 507h4v67h-4zM595 507h4v67h-4zM610 507h4v67h-4zM625 507h4v67h-4zM640 507h4v67h-4zM656 507h3v67h-3zM671 507h3v67h-3zM686 507h3v67h-3zM710 580h4v25h130v-25h4v30h-138zM620 610h53v16h-53z"/>
</g>
<path d="M770 149h130v115h-130z" fill="none" stroke="#7aafdf" stroke-width=".87"/>
<g fill="#ffdf7f" stroke="#ffdf7f" stroke-width=".87">
<path d="M715 476h1zM715 476h1z"/>
<path d="M715 476l2 1zM715 477h2z"/>
<path d="M715 477h2zM714 477h3z"/>
<path d="M714 477h4zM714 477h4h-4z"/>
<path d="M714 477l4 1zM714 477l4 1h-4z"/>
<path d="M714 478h4zM714 478h4h-5z"/>
<path d="M713 478h5zM713 478h5h-5z"/>
<path d="M713 478l5 1v-1zM713 478l5 1h-5z"/>
<path d="M713 479h5zM713 479h5h-5z"/>
<path d="M713 479l5 1v-1zM713 479l5 1h-5z"/>
<path d="M713 480h5zM713 480h5z"/>
<path d="M714 480h4zM714 480l4 1z"/>
<path d="M714 481h4zM714 481h3z"/>
<path d="M714 481h3zM714 481h3z"/>
<path d="M715 481h2zM715 481h1z"/>
<path d="M715 481h1zM715 481h1z"/>
</g>
<circle cx="716" cy="479" r="2.5" fill="none" stroke="#fff" stroke-width=".87"/>
<text font-size="19.4" x="863" y="828">DWG. NO. -NIHVA/SO/23-24/064</text>
<text font-size="17.2" x="862" y="866">If any queries contact : projects@nihva.com</text>
<g font-size="16">
<text x="1033" y="699">NIHVA TECHNOLOGY</text>
<text x="1055" y="716">PVT. LTD.</text>
<text x="1144" y="716">PUNE</text>
</g>
<g font-size="15.5">
<text x="37" y="740">1.Push Button Operating Cable - 7 Metre-Nihva Scope</text>
<text x="37" y="755">2.Single Phase Power Supply - Client Scope</text>
<text x="36" y="772">3.Required Civil Work - Client Scope</text>
</g>
<text font-size="14.1" x="643" y="680">This drawing &amp; designing is the property of NIHVA TECHNOLOGIES. Not be sold or copy to any other concern.</text>
<g font-size="13.7">
<text x="863" y="766">CLIENT - NAVNEET EDUCATION LIMITED</text>
<text x="864" y="784">PROJECT-BOOM BARRIER</text>
</g>
<g font-size="13.2">
<text x="862" y="804">SITE -</text>
<text x="860" y="843">SCALE:</text>
<text x="912" y="843">NTS</text>
<text x="983" y="843">WT:</text>
<text x="1099" y="843">SHEET:</text>
<text x="1145" y="843">01OF 01</text>
<text x="669" y="853">ALL DIMENSION ARE IN mm</text>
</g>
<g font-size="12.8">
<text x="1065" y="728">Tel:- 020 66304033</text>
<text x="1052" y="739">Email:- info@nihva.com</text>
<text x="776" y="783">25-01-24</text>
<text x="776" y="803">25-01-24</text>
<text x="776" y="822">25-01-24</text>
</g>
<text font-size="12.7" x="794" y="178">security cabin</text>
<text font-size="12.4" fill="#0f0" x="38" y="712">Note:</text>
<text font-size="11.5" x="1052" y="749">Website:- www.nihva.com</text>
<g font-size="11">
<text x="648" y="713">PROJECT :BOOM BARRIER</text>
<text x="640" y="784">DRAWN</text>
<text x="726" y="803">A.K.</text>
<text x="639" y="821">APPRO.</text>
</g>
<g font-size="10.6">
<text x="726" y="761">SIGN</text>
<text x="808" y="761">DATE</text>
<text x="726" y="781">J.S.</text>
<text x="639" y="801">CHECK</text>
<text x="726" y="820">V.T.</text>
</g>
<g font-size="8.6" fill="#0f0">
<text x="601" y="313">Top View</text>
<text x="627" y="620">Front View</text>
</g>
<g font-size="5.1">
<text x="857" y="528">CONTROL PANEL</text>
<text x="762" y="616">Push Button Operating Cable</text>
<text x="768" y="623">throgh Ø60 mm PVC pipe</text>
</g>
<text font-size="3.8" x="777" y="272">230</text>
<text font-size="3.7" x="782" y="236" transform="rotate(-90 782 236)">230</text>
<g font-size="3.6">
<text x="748" y="232">structure</text>
<text x="754" y="500">structure</text>
</g>
<text font-size=".8" x="614" y="546">875</text>
</svg>
